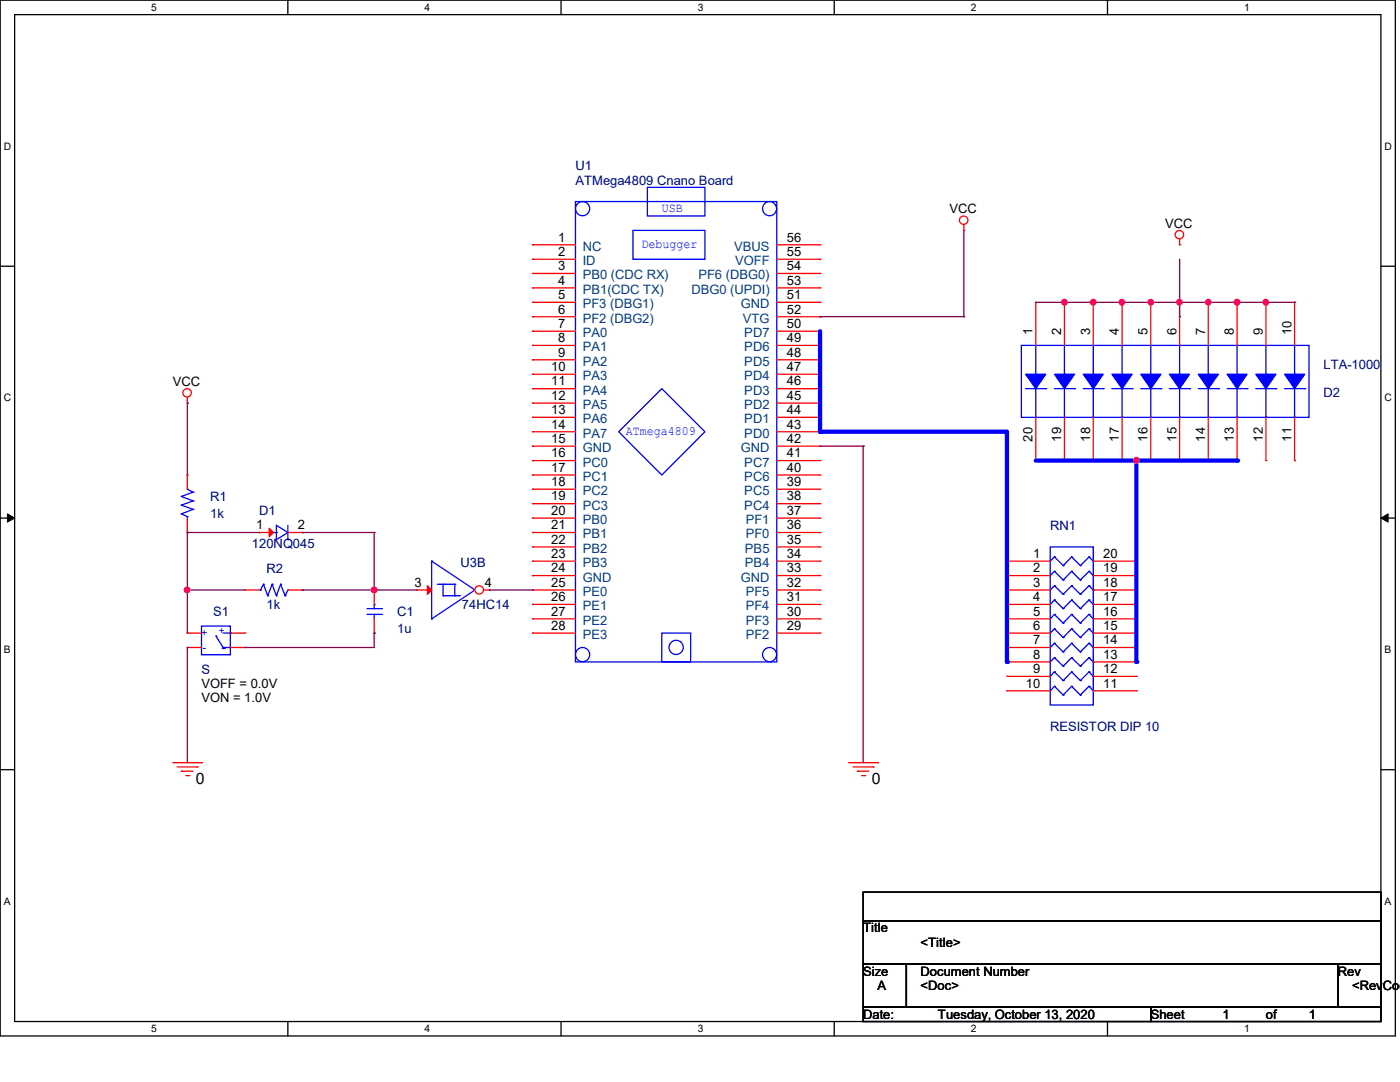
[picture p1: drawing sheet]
<svg xmlns="http://www.w3.org/2000/svg" width="279mm" height="216mm" viewBox="0 0 279 216" stroke-linecap="round" stroke-linejoin="round" font-family="sans-serif">
<path d="M0 0h278.5v206.7h-278.5zM2.9 2.9h272.7v200.9h-272.7z" fill="none" stroke="#000" stroke-width=".25"/>
<g fill="#fff">
<path d="M30.2 .3h1.1v2.3h-1.1z"/>
<path d="M30.2 204.1h1.1v2.3h-1.1z"/>
</g>
<path d="M57.4 0v2.9M57.4 203.8v2.9" fill="none" stroke="#000" stroke-width=".25"/>
<g fill="#fff">
<path d="M84.7 .3h1.1v2.3h-1.1z"/>
<path d="M84.7 204.1h1.1v2.3h-1.1z"/>
</g>
<path d="M112 0v2.9M112 203.8v2.9" fill="none" stroke="#000" stroke-width=".25"/>
<g fill="#fff">
<path d="M139.2 .3h1.1v2.3h-1.1z"/>
<path d="M139.2 204.1h1.1v2.3h-1.1z"/>
</g>
<path d="M166.5 0v2.9M166.5 203.8v2.9" fill="none" stroke="#000" stroke-width=".25"/>
<g fill="#fff">
<path d="M193.8 .3h1.1v2.3h-1.1z"/>
<path d="M193.8 204.1h1.1v2.3h-1.1z"/>
</g>
<path d="M221 0v2.9M221 203.8v2.9" fill="none" stroke="#000" stroke-width=".25"/>
<g fill="#fff">
<path d="M248.3 .3h1.1v2.3h-1.1z"/>
<path d="M248.3 204.1h1.1v2.3h-1.1z"/>
<path d="M.8 28h1.4v2.3h-1.4z"/>
<path d="M276.3 28h1.4v2.3h-1.4z"/>
<path d="M.8 78.2h1.4v2.3h-1.4z"/>
<path d="M276.3 78.2h1.4v2.3h-1.4z"/>
</g>
<path d="M0 53.1h2.9M275.6 53.1h2.9" fill="none" stroke="#000" stroke-width=".25"/>
<g fill="#fff">
<path d="M.8 128.5h1.3v2.2h-1.3z"/>
<path d="M276.3 128.5h1.3v2.2h-1.3z"/>
</g>
<path d="M0 103.4h2.9M275.6 103.4h2.9" fill="none" stroke="#000" stroke-width=".25"/>
<path d="M1.5 102.5l1.4 .9-1.4 .8zM275.6 103.4l1.4-.9v1.7z" fill="#000" stroke="#000" stroke-width=".2"/>
<g fill="#fff">
<path d="M.8 178.7h1.3v2.2h-1.3z"/>
<path d="M276.3 178.7h1.3v2.2h-1.3z"/>
</g>
<path d="M0 153.6h2.9M275.6 153.6h2.9M172.3 178h103.3v5.7h-103.3zM172.3 183.7h103.3v8.7h-103.3zM172.3 192.4h8.6v8.6h-8.6zM180.9 192.4h86.1v8.6h-86.1zM267 192.4h8.6v8.6h-8.6zM172.3 201h57.4v2.8h-57.4zM229.7 201h45.9v2.8h-45.9z" fill="none" stroke="#000" stroke-width=".25"/>
<g fill="none" stroke="#f00" stroke-width=".25">
<path d="M192.4 46h.1M192.4 44.8v1.2M235.4 48.9h.1M235.4 47.7v1.2M37.4 79.2v1.2M37.4 80.4h.1M74.7 117.7h.1M74.7 117.7v2.9M83.3 117.7h.1M83.3 117.7h2.8M37.4 126.3h.1M37.4 129.2h.1"/>
<path d="M37.4 126.3h2.8M37.4 129.2h2.8M46 126.3h2.9M46 129.2h2.9M48.9 126.3h.1M48.9 129.2h.1M74.7 126.3h.1M74.7 123.5v2.8M34.5 152.2h5.7M35.3 153h4.1M36.2 153.9h.1M36.2 153.9h2.3"/>
<path d="M37.1 154.8h.5M37.6 154.8h.1M39.4 153h.1M40.2 152.2h.1M169.4 152.2h5.7M170.3 153h4M171.1 153.9h.1M171.1 153.9h2.3M172 154.8h.6M172.6 154.8h.1M174.3 153h.1M175.1 152.2h.1"/>
<circle cx="192.3" cy="43.9" r=".84"/>
<circle cx="235.4" cy="46.8" r=".84"/>
<circle cx="37.3" cy="78.4" r=".84"/>
</g>
<g fill="none" stroke="#00f" stroke-width=".25">
<path d="M86.1 112h.1M86.1 112v11.5M86.1 112l8.7 5.7M87.3 116.6h3.5M88.4 118.9h.1M88.4 116.6h.1M88.4 118.9h3.5M88.4 116.6v2.3M90.8 116.6h.1M90.8 118.9h.1M90.8 116.6v2.3M94.8 117.7h.1"/>
<path d="M94.8 117.7l-8.7 5.8M40.2 124.9h5.8v5.7h-5.8zM43.1 126.9h.1M43.1 126.9l1.4 2.3M44.5 129.2h.1M44.5 126.3h1.5M44.5 129.2h1.5M46 126.3h.1M73.2 122.6h2.9M73.2 121.5h2.9M74.7 120.6h.1M74.7 122.6h.1"/>
<path d="M74.7 120.6v.9M74.7 122.6v.9M76.1 122.6h.1M76.1 121.5h.1M86.1 123.5h.1"/>
</g>
<path d="M85.3 116.9l.8 .8-.8 .9z" fill="#f00" stroke="#f00" stroke-width=".25"/>
<circle cx="95.6" cy="117.7" r=".84" fill="#fff" stroke="#f00" stroke-width=".25"/>
<g fill="none" stroke="#f00" stroke-width=".25">
<path d="M106.3 48.9h.1M106.3 54.6h.1M106.3 51.7h.1M106.3 57.4h.1M106.3 48.9h8.6M106.3 54.6h8.6M106.3 51.7h8.6M106.3 57.4h8.6M155 48.9h8.7M155 54.6h8.7M155 51.7h8.7M155 57.4h8.7"/>
<path d="M163.7 57.4h.1M163.7 54.6h.1M163.7 51.7h.1M163.7 48.9h.1M106.3 66.1h.1M106.3 68.9h.1M106.3 71.8h.1M106.3 74.7h.1M106.3 77.6h.1M106.3 60.3h.1M106.3 63.2h.1M106.3 66.1h8.6"/>
<path d="M106.3 68.9h8.6M106.3 71.8h8.6M106.3 74.7h8.6M106.3 77.6h8.6M106.3 60.3h8.6M106.3 63.2h8.6M155 66.1h8.7M155 68.9h8.7M155 71.8h8.7M155 74.7h8.7M155 77.6h8.7M155 60.3h8.7"/>
<path d="M155 63.2h8.7M163.7 77.6h.1M163.7 74.7h.1M163.7 71.8h.1M163.7 68.9h.1M163.7 66.1h.1M163.7 60.3h.1M163.7 63.2h.1M206.7 60.3h.1M206.7 60.3v8.6M212.4 60.3h.1M212.4 60.3v8.6"/>
<path d="M218.2 60.3h.1M218.2 60.3v8.6M223.9 60.3h.1M223.9 60.3v8.6M229.7 60.3h.1M229.7 60.3v8.6M235.4 60.3h.1M235.4 60.3v8.6M241.1 60.3h.1M241.1 60.3v8.6M246.9 60.3h.1M246.9 60.3v8.6"/>
<path d="M252.6 60.3h.1M252.6 60.3v8.6M258.4 60.3h.1M258.4 60.3v8.6M37.4 94.8h.1M37.4 94.8v2.8M106.3 80.4h.1M106.3 83.3h.1M106.3 86.1h.1M106.3 91.9h.1M106.3 94.8h.1M106.3 97.6h.1"/>
<path d="M106.3 89h.1M106.3 80.4h8.6M106.3 83.3h8.6M106.3 86.1h8.6M106.3 91.9h8.6M106.3 94.8h8.6M106.3 97.6h8.6M106.3 89h8.6M155 80.4h8.7M155 83.3h8.7M155 86.1h8.7M155 91.9h8.7"/>
<path d="M155 94.8h8.7M155 97.6h8.7M155 89h8.7M163.7 86.1h.1M163.7 83.3h.1M163.7 80.4h.1M163.7 97.6h.1M163.7 94.8h.1M163.7 91.9h.1M163.7 89h.1M206.7 91.9h.1M206.7 83.3v8.6"/>
<path d="M212.4 91.9h.1M212.4 83.3v8.6M218.2 91.9h.1M218.2 83.3v8.6M223.9 91.9h.1M223.9 83.3v8.6M229.7 91.9h.1M229.7 83.3v8.6M235.4 91.9h.1M235.4 83.3v8.6M241.1 91.9h.1M241.1 83.3v8.6"/>
<path d="M246.9 91.9h.1M246.9 83.3v8.6M252.6 91.9h.1M252.6 83.3v8.6M258.4 91.9h.1M258.4 83.3v8.6M37.4 106.3h.1M37.4 103.4v2.9M48.9 117.7h.1M48.9 117.7h2.8M51.7 106.3h.1M51.7 106.3h2.9"/>
<path d="M57.4 117.7h2.9M57.4 106.3h2.9M60.3 117.7h.1M60.3 106.3h.1M96.5 117.7h1.1M97.6 117.7h.1M106.3 100.5h.1M106.3 103.4h.1M106.3 106.3h.1M106.3 109.1h.1M106.3 112h.1M106.3 114.9h.1"/>
<path d="M106.3 117.7h.1M106.3 117.7h8.6M106.3 112h8.6M106.3 114.9h8.6M106.3 100.5h8.6M106.3 103.4h8.6M106.3 106.3h8.6M106.3 109.1h8.6M155 117.7h8.7M155 112h8.7M155 114.9h8.7M155 100.5h8.7"/>
<path d="M155 103.4h8.7M155 106.3h8.7M155 109.1h8.7M163.7 117.7h.1M163.7 114.9h.1M163.7 112h.1M163.7 109.1h.1M163.7 106.3h.1M163.7 103.4h.1M163.7 100.5h.1M201 112h.1M201 114.9h.1"/>
<path d="M201 117.7h.1M201 117.7h8.6M201 112h8.6M201 114.9h8.6M218.2 117.7h8.6M218.2 112h8.6M218.2 114.9h8.6M226.8 112h.1M226.8 114.9h.1M226.8 117.7h.1M106.3 120.6h.1M106.3 123.5h.1"/>
<path d="M106.3 126.3h.1M106.3 120.6h8.6M106.3 123.5h8.6M106.3 126.3h8.6M155 120.6h8.7M155 123.5h8.7M155 126.3h8.7M163.7 126.3h.1M163.7 123.5h.1M163.7 120.6h.1M201 120.6h.1M201 123.5h.1"/>
<path d="M201 126.3h.1M201 129.2h.1M201 132.1h.1M201 135h.1M201 137.8h.1M201 120.6h8.6M201 123.5h8.6M201 126.3h8.6M201 129.2h8.6M201 132.1h8.6M201 135h8.6M201 137.8h8.6"/>
<path d="M218.2 120.6h8.6M218.2 123.5h8.6M218.2 126.3h8.6M218.2 129.2h8.6M218.2 132.1h8.6M218.2 135h8.6M218.2 137.8h8.6M226.8 120.6h.1M226.8 123.5h.1M226.8 126.3h.1M226.8 129.2h.1M226.8 132.1h.1"/>
<path d="M226.8 135h.1M226.8 137.8h.1"/>
</g>
<g fill="none" stroke="#00f" stroke-width=".25">
<path d="M129.2 37.4h11.5v5.7h-11.5zM114.9 40.2h40.1v91.9h-40.1zM126.3 46h14.4v5.7h-14.4zM203.8 68.9h57.4v14.4h-57.4zM204.7 77.6h4M206.7 74.7h.1M206.7 68.9v5.8M206.7 77.6v5.7M208.7 77.6h.1M210.4 77.6h4.1M212.4 74.7h.1M212.4 68.9v5.8"/>
<path d="M212.4 77.6v5.7M214.5 77.6h.1M216.2 77.6h4M218.2 74.7h.1M218.2 68.9v5.8M218.2 77.6v5.7M220.2 77.6h.1M221.9 77.6h4M223.9 74.7h.1M223.9 68.9v5.8M223.9 77.6v5.7M225.9 77.6h.1"/>
<path d="M227.7 77.6h4M229.7 74.7h.1M229.7 68.9v5.8M229.7 77.6v5.7M231.7 77.6h.1M233.4 77.6h4M235.4 74.7h.1M235.4 68.9v5.8M235.4 77.6v5.7M237.4 77.6h.1M239.1 77.6h4.1M241.1 74.7h.1"/>
<path d="M241.1 68.9v5.8M241.1 77.6v5.7M243.2 77.6h.1M244.9 77.6h4M246.9 74.7h.1M246.9 68.9v5.8M246.9 77.6v5.7M248.9 77.6h.1M250.6 77.6h4M252.6 74.7h.1M252.6 68.9v5.8M252.6 77.6v5.7"/>
<path d="M254.6 77.6h.1M256.4 77.6h4M258.4 74.7h.1M258.4 68.9v5.8M258.4 77.6v5.7M260.4 77.6h.1M36.2 99.1h.1M36.2 99.1l2.3 .8M37.4 97.6h.1M37.4 97.6l1.1 .6M38.5 99.9h.1M38.5 98.2h.1"/>
<path d="M38.5 99.9l-2.3 .9M38.5 98.2l-2.3 .9M123.5 86.1l8.6-8.5 8.6 8.5-8.6 8.7zM206.7 83.3h.1M212.4 83.3h.1M218.2 83.3h.1M223.9 83.3h.1M229.7 83.3h.1M235.4 83.3h.1M241.1 83.3h.1M246.9 83.3h.1M252.6 83.3h.1"/>
<path d="M258.4 83.3h.1M36.2 102.5h.1M36.2 100.8h.1M36.2 102.5l1.2 .6M36.2 100.8l2.3 .8M37.4 103.1h.1M37.4 103.1v.3M38.5 101.6h.1M38.5 101.6l-2.3 .9M51.7 117.7h.3M52 117.7h.1M52.6 116.6h.1"/>
<path d="M52.6 116.6l-.6 1.1M52.6 116.6l.8 2.3M53.4 118.9h.1M54.3 116.6h.1M54.3 116.6l-.9 2.3M54.3 116.6l.9 2.3M54.6 106.3h.6M55.2 118.9h.1M55.2 104.8l2.2 1.5-2.2 1.4zM55.2 106.3h.1M56 116.6h.1M56 116.6l-.8 2.3"/>
<path d="M56 116.6l.9 2.3M56.9 118.9h.1M57.4 117.7h.1M57.4 107.7h.1M57.4 117.7l-.5 1.2M57.4 104.8v2.9M209.6 109.1h8.6v31.6h-8.6zM210.4 111.1h.1M210.4 114h.1M210.4 116.9h.1M210.4 119.7h.1M210.4 111.1l1.8 1.8"/>
<path d="M210.4 111.1l-.8 .9M210.4 114l1.8 1.7M210.4 114l-.8 .9M210.4 116.9l1.8 1.7M210.4 116.9l-.8 .8M210.4 119.7l1.8 1.8M210.4 119.7l-.8 .9M212.2 112.9h.1M212.2 115.7h.1M212.2 118.6h.1M213.9 111.1h.1M213.9 114h.1"/>
<path d="M213.9 116.9h.1M213.9 119.7h.1M213.9 111.1l1.7 1.8M213.9 111.1l-1.7 1.8M213.9 114l1.7 1.7M213.9 114l-1.7 1.7M213.9 116.9l1.7 1.7M213.9 116.9l-1.7 1.7M213.9 119.7l1.7 1.8M213.9 119.7l-1.7 1.8M215.6 112.9h.1M215.6 115.7h.1"/>
<path d="M215.6 118.6h.1M217.3 111.1h.1M217.3 114h.1M217.3 116.9h.1M217.3 119.7h.1M217.3 111.1l.9 .9M217.3 111.1l-1.7 1.8M217.3 114l.9 .9M217.3 114l-1.7 1.7M217.3 116.9l.9 .8M217.3 116.9l-1.7 1.7M217.3 119.7l.9 .9"/>
<path d="M217.3 119.7l-1.7 1.8M218.2 112h.1M218.2 114.9h.1M218.2 117.7h.1M132.1 126.3h5.7v5.8h-5.7zM210.4 122.6h.1M210.4 125.5h.1M210.4 128.4h.1M210.4 131.2h.1M210.4 134.1h.1M210.4 136.9h.1M210.4 122.6l1.8 1.7"/>
<path d="M210.4 122.6l-.8 .9M210.4 125.5l1.8 1.7M210.4 125.5l-.8 .8M210.4 128.4l1.8 1.7M210.4 128.4l-.8 .8M210.4 131.2l1.8 1.7M210.4 131.2l-.8 .9M210.4 134.1l1.8 1.7M210.4 134.1l-.8 .9M210.4 136.9l1.8 1.8M210.4 136.9l-.8 .9M212.2 121.5h.1"/>
<path d="M212.2 124.3h.1M212.2 127.2h.1M212.2 130.1h.1M212.2 132.9h.1M212.2 135.8h.1M212.2 138.7h.1M213.9 122.6h.1M213.9 125.5h.1M213.9 128.4h.1M213.9 131.2h.1M213.9 134.1h.1M213.9 136.9h.1"/>
<path d="M213.9 122.6l1.7 1.7M213.9 122.6l-1.7 1.7M213.9 125.5l1.7 1.7M213.9 125.5l-1.7 1.7M213.9 128.4l1.7 1.7M213.9 128.4l-1.7 1.7M213.9 131.2l1.7 1.7M213.9 131.2l-1.7 1.7M213.9 134.1l1.7 1.7M213.9 134.1l-1.7 1.7M213.9 136.9l1.7 1.8M213.9 136.9l-1.7 1.8"/>
<path d="M215.6 121.5h.1M215.6 124.3h.1M215.6 127.2h.1M215.6 130.1h.1M215.6 132.9h.1M215.6 135.8h.1M215.6 138.7h.1M217.3 122.6h.1M217.3 125.5h.1M217.3 128.4h.1M217.3 131.2h.1M217.3 134.1h.1"/>
<path d="M217.3 136.9h.1M217.3 122.6l.9 .9M217.3 122.6l-1.7 1.7M217.3 125.5l.9 .8M217.3 125.5l-1.7 1.7M217.3 128.4l.9 .8M217.3 128.4l-1.7 1.7M217.3 131.2l.9 .9M217.3 131.2l-1.7 1.7M217.3 134.1l.9 .9M217.3 134.1l-1.7 1.7M217.3 136.9l.9 .9"/>
<path d="M217.3 136.9l-1.7 1.8M218.2 120.6h.1M218.2 123.5h.1M218.2 126.3h.1M218.2 129.2h.1M218.2 132.1h.1M218.2 135h.1M218.2 137.8h.1"/>
<circle cx="116.3" cy="41.6" r="1.42"/>
<circle cx="153.6" cy="41.6" r="1.41"/>
<circle cx="116.3" cy="130.6" r="1.42"/>
<circle cx="134.9" cy="129.2" r="1.42"/>
<circle cx="153.6" cy="130.6" r="1.41"/>
</g>
<g fill="#00f" stroke="#00f" stroke-width=".25">
<path d="M204.7 74.7h4l-2 2.9z" fill-rule="evenodd"/>
<path d="M210.4 74.7h4.1l-2.1 2.9z" fill-rule="evenodd"/>
<path d="M216.2 74.7h4l-2 2.9z" fill-rule="evenodd"/>
<path d="M221.9 74.7h4l-2 2.9z" fill-rule="evenodd"/>
<path d="M227.7 74.7h4l-2 2.9z" fill-rule="evenodd"/>
<path d="M233.4 74.7h4l-2 2.9z" fill-rule="evenodd"/>
<path d="M239.1 74.7h4.1l-2.1 2.9z" fill-rule="evenodd"/>
<path d="M244.9 74.7h4l-2 2.9z" fill-rule="evenodd"/>
<path d="M250.6 74.7h4l-2 2.9z" fill-rule="evenodd"/>
<path d="M256.4 74.7h4l-2 2.9z" fill-rule="evenodd"/>
</g>
<path d="M53.7 105.4l.9 .9-.9 .8z" fill="#f00" stroke="#f00" stroke-width=".25"/>
<g fill="none" stroke="#800040" stroke-width=".25">
<path d="M192.4 46v17.2M235.4 51.7v11.5M163.7 63.2h.1M163.7 63.2h28.7M192.4 63.2h.1M206.7 60.3h51.7M212.4 60.3h.1M218.2 60.3h.1M223.9 60.3h.1M229.7 60.3h.1M235.4 60.3h.1M235.4 63.2h.1"/>
<path d="M241.1 60.3h.1M246.9 60.3h.1M252.6 60.3h.1M258.4 60.3h.1M37.4 80.4h.1M37.4 80.4v14.4M163.7 89h8.6M172.3 89h.1M172.3 89v63.2M37.4 106.3h.1M37.4 117.7h.1M37.4 106.3v20"/>
<path d="M37.4 117.7h11.5M37.4 106.3h14.3M60.3 117.7h.1M60.3 106.3h.1M60.3 106.3h14.4M74.7 106.3h.1M74.7 106.3v11.4h-14.4M37.4 129.2h.1M37.4 129.2v23M48.9 129.2h.1M74.7 126.3h.1M74.7 126.3v2.9h-25.8"/>
</g>
<g fill="#f0f" stroke="#f0f" stroke-width=".25">
<circle cx="37.3" cy="117.7" r=".56"/>
<circle cx="74.7" cy="117.7" r=".57"/>
<circle cx="235.4" cy="60.3" r=".56"/>
<circle cx="212.4" cy="60.3" r=".56"/>
<circle cx="218.2" cy="60.3" r=".57"/>
<circle cx="223.9" cy="60.3" r=".56"/>
<circle cx="229.6" cy="60.3" r=".56"/>
<circle cx="241.1" cy="60.3" r=".56"/>
<circle cx="246.9" cy="60.3" r=".57"/>
<circle cx="252.6" cy="60.3" r=".56"/>
</g>
<path d="M206.7 91.9h20.1" fill="none" stroke="#00f" stroke-width=".85"/>
<circle cx="226.8" cy="91.9" r=".42" fill="#00f"/>
<path d="M226.8 91.9v40.2" fill="none" stroke="#00f" stroke-width=".85"/>
<circle cx="226.8" cy="132.1" r=".42" fill="#00f"/>
<circle cx="226.8" cy="91.9" r=".56" fill="#f0f" stroke="#f0f" stroke-width=".25"/>
<path d="M226.8 91.9h20.1" fill="none" stroke="#00f" stroke-width=".85"/>
<circle cx="246.9" cy="91.9" r=".42" fill="#00f"/>
<path d="M201 86.1v46" fill="none" stroke="#00f" stroke-width=".85"/>
<circle cx="201" cy="132.1" r=".42" fill="#00f"/>
<path d="M163.7 86.1h37.3" fill="none" stroke="#00f" stroke-width=".85"/>
<circle cx="163.7" cy="86.1" r=".42" fill="#00f"/>
<path d="M163.7 66.1v20" fill="none" stroke="#00f" stroke-width=".85"/>
<circle cx="163.7" cy="86.1" r=".42" fill="#00f"/>
<path d="M74.7 117.7h.1M74.7 117.7h8.6M97.6 117.7h8.7M106.3 117.7h.1" fill="none" stroke="#800040" stroke-width=".25"/>
<g fill="#f0f" stroke="#f0f" stroke-width=".25">
<circle cx="37.3" cy="117.7" r=".56"/>
<circle cx="74.7" cy="117.7" r=".57"/>
<circle cx="235.4" cy="60.3" r=".56"/>
<circle cx="212.4" cy="60.3" r=".56"/>
<circle cx="218.2" cy="60.3" r=".57"/>
<circle cx="223.9" cy="60.3" r=".56"/>
<circle cx="229.6" cy="60.3" r=".56"/>
<circle cx="241.1" cy="60.3" r=".56"/>
<circle cx="246.9" cy="60.3" r=".57"/>
<circle cx="252.6" cy="60.3" r=".56"/>
<circle cx="226.8" cy="91.9" r=".56"/>
</g>
<g font-size="3.1">
<text x="39.1" y="156.4">0</text>
<text x="174" y="156.4">0</text>
</g>
<text font-size="2.8" fill="#00f" x="44.2" y="130">-</text>
<g font-size="2.6" fill="#000080">
<text x="114.8" y="34">U1</text>
<text x="114.8" y="36.8">ATMega4809 Cnano Board</text>
<text x="264.1" y="73.6">LTA-1000</text>
<text x="264.1" y="79.3">D2</text>
<text x="42" y="99.9">R1</text>
<text x="42" y="103.4">1k</text>
<text x="51.7" y="102.8">D1</text>
<text x="209.6" y="105.7">RN1</text>
<text x="50.3" y="109.4">120NQ045</text>
<text x="91.9" y="113.2">U3B</text>
<text x="53.2" y="114.3">R2</text>
<text x="42.5" y="122.9">S1</text>
<text x="53.2" y="121.5">1k</text>
<text x="79.2" y="122.9">C1</text>
<text x="92.2" y="121.5">74HC14</text>
<text x="79.2" y="126.4">1u</text>
<text x="40.2" y="134.4">S</text>
<text x="209.6" y="145.9">RESISTOR DIP 10</text>
</g>
<g font-size="2.6" fill="#00f">
<text x="132.1" y="42.3">USB</text>
<text x="128.1" y="49.5">Debugger</text>
<text x="124.9" y="86.8">ATmega4809</text>
</g>
<g font-size="2.6">
<text x="189.5" y="42.5">VCC</text>
<text x="232.5" y="45.4">VCC</text>
<text x="111.4" y="48.2">1</text>
<text x="111.4" y="53.9">3</text>
<text x="111.4" y="51.1">2</text>
<text x="157" y="53.9">54</text>
<text x="157" y="51.1">55</text>
<text x="157" y="48.2">56</text>
<text x="111.4" y="56.8">4</text>
<text x="111.4" y="59.7">5</text>
<text x="157" y="59.7">51</text>
<text x="157" y="56.8">53</text>
<text x="111.4" y="65.4">7</text>
<text x="111.4" y="62.6">6</text>
<text x="157" y="65.4">50</text>
<text x="157" y="62.6">52</text>
<text x="111.4" y="68.3">8</text>
<text x="111.4" y="71.2">9</text>
<text x="157" y="71.2">48</text>
<text x="157" y="68.3">49</text>
<text x="206.1" y="66.9" transform="rotate(-90 206.1 66.9)">1</text>
<text x="211.8" y="66.9" transform="rotate(-90 211.8 66.9)">2</text>
<text x="217.6" y="66.9" transform="rotate(-90 217.6 66.9)">3</text>
<text x="223.3" y="66.9" transform="rotate(-90 223.3 66.9)">4</text>
<text x="229" y="66.9" transform="rotate(-90 229 66.9)">5</text>
<text x="234.8" y="66.9" transform="rotate(-90 234.8 66.9)">6</text>
<text x="240.5" y="66.9" transform="rotate(-90 240.5 66.9)">7</text>
<text x="246.3" y="66.9" transform="rotate(-90 246.3 66.9)">8</text>
<text x="252" y="66.9" transform="rotate(-90 252 66.9)">9</text>
<text x="257.7" y="66.9" transform="rotate(-90 257.7 66.9)">10</text>
<text x="34.5" y="77">VCC</text>
<text x="110" y="74">10</text>
<text x="110" y="76.9">11</text>
<text x="157" y="76.9">46</text>
<text x="157" y="74">47</text>
<text x="110" y="79.8">12</text>
<text x="110" y="82.6">13</text>
<text x="157" y="82.6">44</text>
<text x="157" y="79.8">45</text>
<text x="110" y="85.5">14</text>
<text x="110" y="88.4">15</text>
<text x="157" y="85.5">43</text>
<text x="157" y="88.4">42</text>
<text x="206.1" y="88.1" transform="rotate(-90 206.1 88.1)">20</text>
<text x="211.8" y="88.1" transform="rotate(-90 211.8 88.1)">19</text>
<text x="217.6" y="88.1" transform="rotate(-90 217.6 88.1)">18</text>
<text x="223.3" y="88.1" transform="rotate(-90 223.3 88.1)">17</text>
<text x="229" y="88.1" transform="rotate(-90 229 88.1)">16</text>
<text x="234.8" y="88.1" transform="rotate(-90 234.8 88.1)">15</text>
<text x="240.5" y="88.1" transform="rotate(-90 240.5 88.1)">14</text>
<text x="246.3" y="88.1" transform="rotate(-90 246.3 88.1)">13</text>
<text x="252" y="88.1" transform="rotate(-90 252 88.1)">12</text>
<text x="257.7" y="88.1" transform="rotate(-90 257.7 88.1)">11</text>
<text x="110" y="91.3">16</text>
<text x="110" y="94.1">17</text>
<text x="157" y="94.1">40</text>
<text x="157" y="91.3">41</text>
<text x="110" y="97">18</text>
<text x="110" y="99.9">19</text>
<text x="157" y="99.9">38</text>
<text x="157" y="97">39</text>
<text x="51.1" y="105.6">1</text>
<text x="59.4" y="105.6">2</text>
<text x="110" y="102.7">20</text>
<text x="110" y="105.6">21</text>
<text x="157" y="105.6">36</text>
<text x="157" y="102.7">37</text>
<text x="110" y="108.5">22</text>
<text x="110" y="111.3">23</text>
<text x="157" y="111.3">34</text>
<text x="157" y="108.5">35</text>
<text x="206.2" y="111.3">1</text>
<text x="220.2" y="111.3">20</text>
<text x="82.7" y="117.1">3</text>
<text x="96.8" y="117.1">4</text>
<text x="110" y="114.2">24</text>
<text x="110" y="117.1">25</text>
<text x="110" y="120">26</text>
<text x="157" y="120">31</text>
<text x="157" y="117.1">32</text>
<text x="157" y="114.2">33</text>
<text x="206.2" y="114.2">2</text>
<text x="206.2" y="117.1">3</text>
<text x="206.2" y="120">4</text>
<text x="220.2" y="114.2">19</text>
<text x="220.2" y="117.1">18</text>
<text x="220.2" y="120">17</text>
<text x="110" y="122.9">27</text>
<text x="110" y="125.7">28</text>
<text x="157" y="125.7">29</text>
<text x="157" y="122.9">30</text>
<text x="206.2" y="122.9">5</text>
<text x="206.2" y="125.7">6</text>
<text x="220.2" y="122.9">16</text>
<text x="220.2" y="125.7">15</text>
<text x="206.2" y="128.6">7</text>
<text x="206.2" y="131.4">8</text>
<text x="220.2" y="128.6">14</text>
<text x="220.2" y="131.4">13</text>
<text x="40.2" y="137.3">VOFF = 0.0V</text>
<text x="204.7" y="137.2">10</text>
<text x="206.2" y="134.3">9</text>
<text x="220.2" y="134.3">12</text>
<text x="220.2" y="137.2">11</text>
<text x="40.2" y="140.2">VON = 1.0V</text>
<text x="172.3" y="186.1">Title</text>
<text x="183.7" y="188.9">&lt;Title&gt;</text>
<text x="172.3" y="194.7">Size</text>
<text x="175.1" y="197.6">A</text>
<text x="183.7" y="194.7">Document Number</text>
<text x="183.7" y="197.6">&lt;Doc&gt;</text>
<text x="267" y="194.7">Rev</text>
<text x="269.8" y="197.6">&lt;RevCod</text>
<text x="172.3" y="203.3">Date:</text>
<text x="187.2" y="203.3">Tuesday, October 13, 2020</text>
<text x="229.7" y="203.3">Sheet</text>
<text x="244" y="203.3">1</text>
<text x="252.6" y="203.3">of</text>
<text x="261.2" y="203.3">1</text>
</g>
<g font-size="2.6" fill="#004080">
<text x="116.3" y="50">NC</text>
<text x="116.3" y="52.9">ID</text>
<text x="146.5" y="50">VBUS</text>
<text x="146.7" y="52.9">VOFF</text>
<text x="116.3" y="55.8">PB0 (CDC RX)</text>
<text x="116.3" y="58.6">PB1(CDC TX)</text>
<text x="138" y="58.6">DBG0 (UPDI)</text>
<text x="139.4" y="55.8">PF6 (DBG0)</text>
<text x="116.3" y="61.5">PF3 (DBG1)</text>
<text x="116.3" y="64.4">PF2 (DBG2)</text>
<text x="147.9" y="61.5">GND</text>
<text x="148.2" y="64.4">VTG</text>
<text x="116.3" y="67.3">PA0</text>
<text x="116.3" y="70.1">PA1</text>
<text x="148.5" y="70.1">PD6</text>
<text x="148.5" y="67.3">PD7</text>
<text x="116.3" y="73">PA2</text>
<text x="116.3" y="75.9">PA3</text>
<text x="148.5" y="75.9">PD4</text>
<text x="148.5" y="73">PD5</text>
<text x="116.3" y="78.7">PA4</text>
<text x="116.3" y="81.6">PA5</text>
<text x="148.5" y="81.6">PD2</text>
<text x="148.5" y="78.7">PD3</text>
<text x="116.3" y="84.5">PA6</text>
<text x="116.3" y="87.3">PA7</text>
<text x="148.5" y="87.3">PD0</text>
<text x="148.5" y="84.5">PD1</text>
<text x="116.3" y="93.1">PC0</text>
<text x="116.3" y="96">PC1</text>
<text x="116.3" y="90.2">GND</text>
<text x="147.9" y="90.2">GND</text>
<text x="148.5" y="96">PC6</text>
<text x="148.5" y="93.1">PC7</text>
<text x="116.3" y="98.8">PC2</text>
<text x="116.3" y="101.7">PC3</text>
<text x="148.5" y="101.7">PC4</text>
<text x="148.5" y="98.8">PC5</text>
<text x="116.3" y="104.6">PB0</text>
<text x="116.3" y="107.4">PB1</text>
<text x="148.8" y="107.4">PF0</text>
<text x="148.8" y="104.6">PF1</text>
<text x="116.3" y="110.3">PB2</text>
<text x="116.3" y="113.2">PB3</text>
<text x="148.7" y="113.2">PB4</text>
<text x="148.7" y="110.3">PB5</text>
<text x="116.3" y="116">GND</text>
<text x="116.3" y="118.9">PE0</text>
<text x="147.9" y="116">GND</text>
<text x="148.8" y="118.9">PF5</text>
<text x="116.3" y="121.8">PE1</text>
<text x="116.3" y="124.7">PE2</text>
<text x="148.8" y="124.7">PF3</text>
<text x="148.8" y="121.8">PF4</text>
<text x="116.3" y="127.5">PE3</text>
<text x="148.8" y="127.5">PF2</text>
</g>
<g font-size="2.1">
<text x="30.2" y="2.2">5</text>
<text x="84.7" y="2.2">4</text>
<text x="139.2" y="2.2">3</text>
<text x="193.8" y="2.2">2</text>
<text x="248.3" y="2.2">1</text>
<text x=".8" y="29.8">D</text>
<text x="276.3" y="29.8">D</text>
<text x=".8" y="80.1">C</text>
<text x="276.3" y="80.1">C</text>
<text x=".8" y="130.3">B</text>
<text x="276.3" y="130.3">B</text>
<text x=".8" y="180.5">A</text>
<text x="276.3" y="180.5">A</text>
<text x="30.2" y="206">5</text>
<text x="84.7" y="206">4</text>
<text x="139.2" y="206">3</text>
<text x="193.8" y="206">2</text>
<text x="248.3" y="206">1</text>
</g>
<g font-size="2" fill="#00f">
<text x="40.2" y="127">+</text>
<text x="40.5" y="129.9">-</text>
<text x="43.7" y="126.4">+</text>
</g>
</svg>
